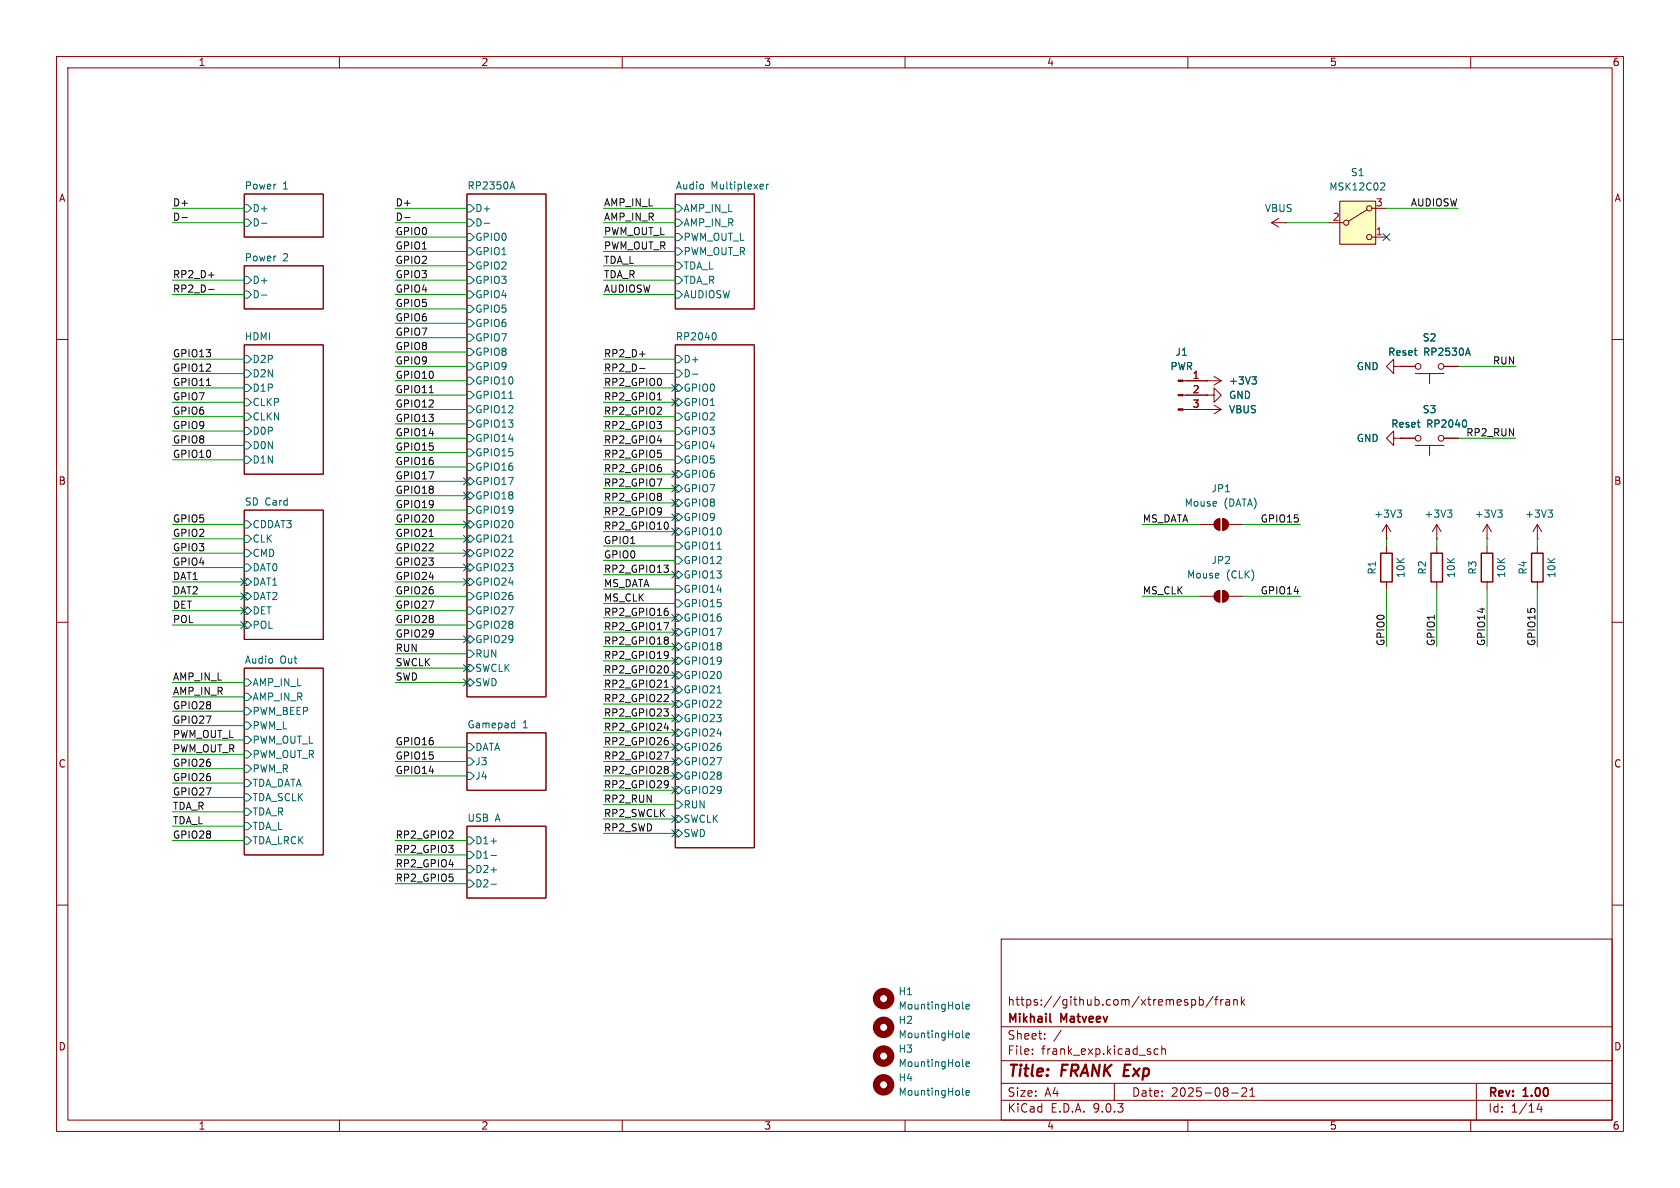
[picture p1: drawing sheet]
<svg xmlns="http://www.w3.org/2000/svg" width="297mm" height="210mm" viewBox="0 0 297 210" stroke-linecap="round" stroke-linejoin="round" font-family="sans-serif">
<g fill="none" stroke="#840000" stroke-width=".18">
<path d="M10 10h277v190h-277zM12 12h273v186h-273zM60 10v2M110 10v2M160 10v2M210 10v2M260 10v2M43.2 34.3h13.9v7.6h-13.9zM82.5 34.3h14v88.9h-14zM119.4 34.3h13.9v20.3h-13.9zM43.2 47h13.9v7.6h-13.9zM10 60h2"/>
<path d="M43.2 61h13.9v22.8h-13.9zM119.4 61h13.9v88.9h-13.9zM213.4 72.4h.1M213.4 72.4h2.5M214.6 71.6l1.3 .8M215.9 72.4l-1.3 .8M246.4 64.8v-1.3l-1.3 1.3 1.3 1.2v-1.2h1.2M246.4 77.5v-1.3l-1.3 1.3 1.3 1.2v-1.2h1.2M247.6 64.8h.1M247.6 77.5h.1M247.6 64.8h2.6M250.2 66h5.1"/>
<path d="M252.7 66v1.8M255.3 64.8h2.5M285 60h2M43.2 90.2h13.9v22.8h-13.9zM10 110h2M43.2 118.1h13.9v33h-13.9zM285 110h2M82.5 129.5h14v10.2h-14zM82.5 146.1h14v12.7h-14zM10 160h2M177 166h108v32h-108zM210.7 176.8l.4-.1 .3 .3v.4l-.2 .2h-.5"/>
<path d="M212 176.8l.5-.1 .2 .3v.4l-.1 .2h-.6M212 176.2v1.5M214.5 176.1l-1.3 2M214.7 176.7h.6M215.3 176.2l-.3 .2v1.3M215.8 176.7v1M216.2 176.7l-.2 .1-.2 .2M216.7 176.8h.6l.1 .9M217.4 177.1h-.5a.29 .29 0 0 0-.2 .3 .29 .29 0 0 0 .2 .3l.5-.1M218.1 176.8l.2-.1 .4 .1v.9M218.1 176.7v1M219.5 176.2v1.5"/>
<path d="M219.6 177.1l.4 .6M220 176.7l-.5 .6M285 160h2M60 198v2M110 198v2M160 198v2M177 194.5h108M177 191.5h108M177 187.5h108M177 181.5h108M182.5 186.3v.1M182.5 185.5v.1"/>
<path d="M184.7 183.6v.1M184.7 182.8v.1M187.6 182.1l-1.3 2M197 191.5v3M204.7 185.5l-.4-.1-.3 .3v.4l.2 .2h.5M205.4 185.5l.2-.1 .4 .1v.9M205.4 184.9v1.5M210 198v2M217.7 193.2h1.2M219.5 192.4l.6-.1 .2 .1 .1 .3-.9 1.1h.9M221 193.8h.8M221 192.7l.4-.4v1.5"/>
<path d="M260 198v2M261 191.5v6.5M272.1 195l-.4 1.1h1M272.5 195.6v1"/>
<circle cx="250.7" cy="64.8" r=".51"/>
<circle cx="254.8" cy="64.8" r=".51"/>
</g>
<path d="M185.6 180.5l.2 .2" fill="none" stroke="#840000" stroke-width=".3"/>
<g fill="none" stroke="#006464" stroke-width=".18">
<path d="M43.2 36.2h.6l.6 .6-.6 .7h-.6zM43.2 38.7h.6l.6 .7-.6 .6h-.6zM46.2 39.5h1M82.5 36.2h.7l.6 .6-.6 .7h-.7zM82.5 38.7h.7l.6 .7-.6 .6h-.7zM85.6 39.5h1M90.3 33.1h.6M90.6 32.1l.4 1.3M119.4 36.2h.6l.6 .6-.6 .7h-.6zM119.4 38.7h.6l.6 .7-.6 .6h-.6zM134.8 32.6l.2 .3-.6 .1M134.9 33.4h-.1"/>
<path d="M135.5 32.6v.8M135.9 32.6l-.4 .2M43.2 48.9h.6l.6 .6-.6 .7h-.6zM43.2 51.4h.6l.6 .7-.6 .6h-.6zM46.2 52.2h1M82.5 41.3h.7l.6 .6-.6 .6h-.7zM82.5 43.8h.7l.6 .7-.6 .6h-.7zM82.5 46.4h.7l.6 .6-.6 .6h-.7zM82.5 48.9h.7l.6 .6-.6 .7h-.7zM82.5 51.4h.7l.6 .7-.6 .6h-.7zM82.5 54h.7l.6 .6-.6 .6h-.7zM82.5 56.5h.7l.6 .7-.6 .6h-.7z"/>
<path d="M82.5 59.1h.7l.6 .6-.6 .6h-.7zM119.4 41.3h.6l.6 .6-.6 .6h-.6zM119.4 43.8h.6l.6 .7-.6 .6h-.6zM119.4 46.4h.6l.6 .6-.6 .6h-.6zM119.4 48.9h.6l.6 .6-.6 .7h-.6zM119.4 51.4h.6l.6 .7-.6 .6h-.6zM126.3 58.8a.79 .79 0 0 1 0 1.3M43.2 62.9h.6l.6 .6-.6 .6h-.6zM43.2 65.4h.6l.6 .6-.6 .7h-.6zM43.2 67.9h.6l.6 .7-.6 .6h-.6zM43.2 70.5h.6l.6 .6-.6 .7h-.6zM43.2 73h.6l.6 .7-.6 .6h-.6z"/>
<path d="M43.2 75.6h.6l.6 .6-.6 .6h-.6zM43.2 78.1h.6l.6 .6-.6 .7h-.6zM82.5 61.6h.7l.6 .6-.6 .7h-.7zM82.5 64.1h.7l.6 .7-.6 .6h-.7zM82.5 66.7h.7l.6 .6-.6 .6h-.7zM82.5 69.2h.7l.6 .7-.6 .6h-.7zM82.5 71.8h.7l.6 .6-.6 .6h-.7zM82.5 74.3h.7l.6 .6-.6 .7h-.7zM82.5 76.8h.7l.6 .7-.6 .6h-.7zM82.5 79.4h.7l.6 .6-.6 .6h-.7zM89.9 70.4h.8M119.4 62.9h.6l.6 .6-.6 .6h-.6z"/>
<path d="M119.4 65.4h.6l.6 .6-.6 .7h-.6zM119.4 67.9h.6l.6 .7-.6 .6h-.6zM119.4 70.5h.6l.6 .6-.6 .7h-.6zM119.4 73h.6l.6 .7-.6 .6h-.6zM119.4 75.6h.6l.6 .6-.6 .6h-.6zM119.4 78.1h.6l.6 .6-.6 .7h-.6zM122.4 66.1h1M259.5 61.5l.4 1.3M43.2 80.6h.6l.6 .7-.6 .6h-.6zM43.2 92.1h.6l.6 .6-.6 .6h-.6zM43.2 94.6h.6l.6 .7-.6 .6h-.6zM43.2 97.2h.6l.6 .6-.6 .6h-.6z"/>
<path d="M43.2 99.7h.6l.6 .6-.6 .7h-.6zM82.5 81.9h.7l.6 .7-.6 .6h-.7zM82.5 84.5h.7l.6 .6-.6 .6h-.7zM82.5 87h.7l.6 .6-.6 .7h-.7zM82.5 89.5h.7l.6 .7-.6 .6h-.7zM82.5 92.1h.7l.6 .6-.6 .6h-.7zM82.5 94.6h.7l.6 .7-.6 .6h-.7zM82.5 97.2h.7l.6 .6-.6 .6h-.7zM82.5 99.7h.7l.6 .6-.6 .7h-.7zM89.9 95.8h.8M119.4 80.6h.6l.6 .7-.6 .6h-.6zM119.4 83.2h.6l.6 .6-.6 .7h-.6z"/>
<path d="M119.4 85.7h.6l.6 .7-.6 .6h-.6zM119.4 88.3h.6l.6 .6-.6 .6h-.6zM119.4 90.8h.6l.6 .6-.6 .7h-.6zM119.4 93.3h.6l.6 .7-.6 .6h-.6zM119.4 95.9h.6l.6 .6-.6 .7h-.6zM119.4 98.4h.6l.6 .7-.6 .6h-.6zM126.8 97.1h.7M43.2 102.2h.6l.6 .7-.6 .6h-.6zM43.2 104.8h.6l.6 .6-.6 .6h-.6zM43.2 107.3h.6l.6 .7-.6 .6h-.6zM43.2 109.9h.6l.6 .6-.6 .6h-.6zM82.5 102.2h.7l.6 .7-.6 .6h-.7z"/>
<path d="M82.5 104.8h.7l.6 .6-.6 .6h-.7zM82.5 107.3h.7l.6 .7-.6 .6h-.7zM82.5 109.9h.7l.6 .6-.6 .6h-.7zM82.5 112.4h.7l.6 .6-.6 .7h-.7zM82.5 114.9h.7l.6 .7-.6 .6h-.7zM82.5 117.5h.7l.6 .6-.6 .6h-.7zM119.4 101h.6l.6 .6-.6 .6h-.6zM119.4 103.5h.6l.6 .6-.6 .7h-.6zM119.4 106h.6l.6 .7-.6 .6h-.6zM119.4 108.6h.6l.6 .6-.6 .7h-.6zM119.4 111.1h.6l.6 .7-.6 .6h-.6zM119.4 113.7h.6l.6 .6-.6 .6h-.6z"/>
<path d="M119.4 116.2h.6l.6 .6-.6 .7h-.6zM119.4 118.7h.6l.6 .7-.6 .6h-.6zM43.2 120h.6l.6 .7-.6 .6h-.6zM43.2 122.6h.6l.6 .6-.6 .6h-.6zM43.2 125.1h.6l.6 .6-.6 .7h-.6zM43.2 127.6h.6l.6 .7-.6 .6h-.6zM43.2 130.2h.6l.6 .6-.6 .6h-.6zM43.2 132.7h.6l.6 .7-.6 .6h-.6zM43.2 135.3h.6l.6 .6-.6 .6h-.6zM43.2 137.8h.6l.6 .6-.6 .7h-.6zM82.5 120h.7l.6 .7-.6 .6h-.7zM82.5 131.4h.7l.6 .7-.6 .6h-.7z"/>
<path d="M82.5 134h.7l.6 .6-.6 .7h-.7zM82.5 136.5h.7l.6 .7-.6 .6h-.7zM90.6 127.8l.4 .1M91 127.4v1.3M91 128.6l-.4 .1M119.4 121.3h.6l.6 .6-.6 .7h-.6zM119.4 123.8h.6l.6 .7-.6 .6h-.6zM119.4 126.4h.6l.6 .6-.6 .6h-.6zM119.4 128.9h.6l.6 .6-.6 .7h-.6zM119.4 131.4h.6l.6 .7-.6 .6h-.6zM119.4 134h.6l.6 .6-.6 .7h-.6zM119.4 136.5h.6l.6 .7-.6 .6h-.6z"/>
<path d="M119.4 139.1h.6l.6 .6-.6 .6h-.6zM126.8 122.5h.7M43.2 145.4h.6l.6 .7-.6 .6h-.6zM43.2 148h.6l.6 .6-.6 .6h-.6zM43.2 142.9h.6l.6 .6-.6 .6h-.6zM43.2 140.3h.6l.6 .7-.6 .6h-.6zM82.5 148h.7l.6 .6-.6 .6h-.7zM82.5 150.5h.7l.6 .6-.6 .7h-.7zM82.5 153h.7l.6 .7-.6 .6h-.7zM82.5 155.6h.7l.6 .6-.6 .6h-.7zM86.8 148.7h1M86.8 151.2h1"/>
<path d="M86.8 153.8h1M86.8 156.3h1M119.4 141.6h.6l.6 .6-.6 .7h-.6zM119.4 144.1h.6l.6 .7-.6 .6h-.6zM119.4 146.7h.6l.6 .6-.6 .7h-.6zM170.2 193.4l.2 .2M170.2 183.3l.2 .2M170.2 188.4l.2 .1M170.8 193.2l.6-.1-.1-.3h-.3l-.2 .2v.6h.5M170.8 183l.6-.1-.1-.2-.3-.1-.2 .2v.6h.5M170.8 188.1l.6-.1-.1-.2-.3-.1-.2 .2v.6h.5"/>
</g>
<g fill="none" stroke="#840000" stroke-width="1.3">
<circle cx="156.2" cy="186.7" r="1.27"/>
<circle cx="156.2" cy="191.8" r="1.27"/>
<circle cx="156.2" cy="181.6" r="1.27"/>
</g>
<path d="M236.9 35.6h6.3v7.6h-6.3z" fill="#ffffc2"/>
<g fill="none" stroke="#840000" stroke-width=".18">
<path d="M224.8 39.4h2.5M224.8 39.4l1.3 .7M226.1 38.6l-1.3 .8M227.3 39.4h.1M234.9 39.4h2.6M236.9 35.6h6.3v7.6h-6.3zM241.7 37.1l-3.3 2M242.6 36.8h2.5M242.6 41.9h2.5M209.1 67.3h6.8M209.1 69.9h4.3M209.1 72.4h4.3"/>
<path d="M213.4 69.9h1.2v-1.3l1.3 1.3-1.3 1.2v-1.2M213.4 69.9h.1M213.4 67.3h.1M213.4 72.4h.1M214.6 66.5l1.3 .8M215.9 67.3l-1.3 .8M247.6 77.5h.1M247.6 64.8h.1M247.6 77.5h2.6M247.6 64.8h2.6M250.2 78.7h5.1M252.7 78.7v1.8"/>
<path d="M255.3 77.5h2.5M255.3 64.8h2.5M212.1 92.7h2.5M214.9 92l.7-.3v2a1.02 1.02 0 0 1-.9-.6 1.02 1.02 0 0 1 .2-1.1zM216.2 91.7a1.02 1.02 0 0 1 1 1 1.02 1.02 0 0 1-1 1zM217.2 92.7h2.5M245.1 95.3h.1M245.1 92.7v2.6M245.1 96.5v1.3M245.1 92.7l-.8 1.3M245.1 92.7l.8 1.3M254 95.3h.1"/>
<path d="M254 92.7v2.6M254 96.5v1.3M254 92.7l-.8 1.3M254 92.7l.8 1.3M262.9 95.3h.1M262.9 92.7l-.8 1.3M262.9 92.7l.8 1.3M262.9 92.7v2.6M262.9 96.5v1.3M271.8 95.3h.1M271.8 92.7l-.8 1.3M271.8 92.7l.7 1.3"/>
<path d="M271.8 92.7v2.6M271.8 96.5v1.3M212.1 105.4h2.5M214.9 104.7l.7-.3v2a1.02 1.02 0 0 1-.9-.6 1.02 1.02 0 0 1 .2-1.1zM216.2 104.4a1.02 1.02 0 0 1 1 1 1.02 1.02 0 0 1-1 1zM217.2 105.4h2.5M245.1 102.9v1.2M254 102.9v1.2M262.9 102.9v1.2M271.8 102.9v1.2"/>
<circle cx="238" cy="39.4" r=".46"/>
<circle cx="242.1" cy="36.8" r=".46"/>
<circle cx="242.1" cy="41.9" r=".46"/>
<circle cx="250.7" cy="77.5" r=".51"/>
<circle cx="254.8" cy="77.5" r=".51"/>
</g>
<g fill="none" stroke="#006464" stroke-width=".18">
<path d="M244.3 32.3l.4 .1 .1 .3-.8 .9h.8M221.3 66.6h.8l-.4 .5M221.9 67.1l.2 .2v.3l-.2 .3M259.1 74.4l.2 .3-.2 .7M259.5 61.5l.4 1.3M247 90.2h.8l-.4 .4M247.5 90.6l.3 .3v.3l-.3 .2M255.9 90.2h.8l-.4 .4M256.4 90.6l.3 .3v.3l-.3 .2M264.8 90.2h.8l-.5 .4M265.3 90.6l.3 .3v.3l-.3 .2M273.7 90.2h.8l-.5 .4"/>
<path d="M274.2 90.6l.3 .3v.3l-.3 .2M170.2 178.2l.2 .2M170.8 178l.6-.2-.1-.2-.3-.1-.2 .2v.6h.5"/>
</g>
<path d="M244.1 97.8h2v5.1h-2zM253 97.8h2v5.1h-2zM261.9 97.8h2v5.1h-2zM270.8 97.8h2v5.1h-2z" fill="none" stroke="#840000" stroke-width=".25"/>
<circle cx="156.2" cy="176.5" r="1.27" fill="none" stroke="#840000" stroke-width="1.3"/>
<g fill="#840000" stroke="#840000" stroke-width=".18">
<path d="M214.9 104.7l.7-.3v2a1.02 1.02 0 0 1-.9-.6 1.02 1.02 0 0 1 .2-1.1z"/>
<path d="M216.2 104.4a1.02 1.02 0 0 1 1 1 1.02 1.02 0 0 1-1 1z"/>
<path d="M214.9 92l.7-.3v2a1.02 1.02 0 0 1-.9-.6 1.02 1.02 0 0 1 .2-1.1z"/>
<path d="M216.2 91.7a1.02 1.02 0 0 1 1 1 1.02 1.02 0 0 1-1 1z"/>
<path d="M208.3 67.2h.8v.2h-.8z"/>
<path d="M208.3 69.7h.8v.3h-.8z"/>
<path d="M208.3 72.3h.8v.2h-.8z"/>
</g>
<g fill="none" stroke="#0f0f0f" stroke-width=".18">
<path d="M32.2 38.5h.9M71.5 38.5h1M36.9 48.6h.9M36.9 51.2h.9M36.5 68.2h.7M75.9 69.4h.7M113.1 62.6h.9M113.1 65.1h.9M116.2 70.7h.7M75.9 94.8h.7M117.4 99.9h.7l-.4 .5M118 92.4l.1 .4-.1 .6"/>
<path d="M117.4 110.1h.8l-.5 1.2M118 100.5l.1 .1-.1 .5M118 108.1l.1 .2-.1 .4M118 112.7l.1 .1-.1 .3M118 113.2l.1 .2-.1 .4M118 115.2l.1 .1a1.07 1.07 0 0 1-.1 1M118 117.8l.1 .4-.1 .6M118.1 115.7l-.1 .2M117.4 132.9h.8l-.5 1.3M117.4 125.3h.7l-.4 .5M117.4 128.7h.8M117.4 121.5h.7"/>
<path d="M117.7 120.4l.1-.2v1.3M117.9 122.8l.2 .2v.3l-.7 .7h.7M118 130.9l.1 .2-.1 .5M118 125.9l.1 .1-.1 .5M118 135.5l.1 .2-.1 .2M118 136.1l.1 .2-.1 .4M118 138.1h.1a1.07 1.07 0 0 1-.1 1.1M118.1 138.6l-.1 .1"/>
</g>
<g fill="none" stroke="#009600" stroke-width=".18">
<path d="M30.5 39.4h12.7M30.5 36.8h12.7M69.8 39.4h12.7M69.8 36.8h12.7M106.7 39.4h12.7M106.7 36.8h12.7M227.3 39.4h7.6M245.1 36.8h12.7M30.5 49.5h12.7M30.5 52.1h12.7M69.8 44.5h12.7M69.8 47h12.7"/>
<path d="M69.8 49.5h12.7M69.8 52.1h12.7M69.8 41.9h12.7M69.8 59.7h12.7M69.8 54.6h12.7M69.8 57.2h12.7M106.7 44.5h12.7M106.7 47h12.7M106.7 49.5h12.7M106.7 52.1h12.7M106.7 41.9h12.7M30.5 66h12.7"/>
<path d="M30.5 63.5h12.7M30.5 78.7h12.7M30.5 76.2h12.7M30.5 71.1h12.7M30.5 68.6h12.7M30.5 73.7h12.7M69.8 69.9h12.7M69.8 77.5h12.7M69.8 72.4h12.7M69.8 64.8h12.7M69.8 62.2h12.7M69.8 74.9h12.7"/>
<path d="M69.8 67.3h12.7M106.7 66h12.7M106.7 63.5h12.7M106.7 78.7h12.7M106.7 76.2h12.7M106.7 71.1h12.7M106.7 68.6h12.7M106.7 73.7h12.7M257.8 77.5h10.2M257.8 64.8h10.2M30.5 92.7h12.7M30.5 95.3h12.7"/>
<path d="M30.5 97.8h12.7M30.5 81.3h12.7M69.8 90.2h12.7M69.8 92.7h12.7M69.8 95.3h12.7M69.8 97.8h12.7M69.8 87.6h12.7M69.8 82.6h12.7M69.8 80h12.7M69.8 85.1h12.7M106.7 81.3h12.7M106.7 88.9h12.7"/>
<path d="M106.7 94h12.7M106.7 91.4h12.7M106.7 83.8h12.7M106.7 86.4h12.7M106.7 96.5h12.7M106.7 99.1h12.7M201.9 92.7h10.2M219.7 92.7h10.2M245.1 95.3v1.2M254 95.3v1.2M262.9 95.3v1.2M271.8 95.3v1.2"/>
<path d="M30.5 105.4h12.7M30.5 100.3h12.7M30.5 108h12.7M30.5 110.5h12.7M30.5 102.9h12.7M69.8 113h12.7M69.8 115.6h12.7M69.8 105.4h12.7M69.8 100.3h12.7M69.8 118.1h12.7M69.8 108h12.7M69.8 110.5h12.7"/>
<path d="M69.8 102.9h12.7M106.7 116.8h12.7M106.7 106.7h12.7M106.7 114.3h12.7M106.7 119.4h12.7M106.7 109.2h12.7M106.7 101.6h12.7M106.7 104.1h12.7M106.7 111.8h12.7M201.9 105.4h10.2M219.7 105.4h10.2M245.1 104.1v10.2"/>
<path d="M254 104.1v10.2M262.9 104.1v10.2M271.8 104.1v10.2M30.5 138.4h12.7M30.5 133.4h12.7M30.5 130.8h12.7M30.5 135.9h12.7M30.5 128.3h12.7M30.5 120.7h12.7M30.5 125.7h12.7M30.5 123.2h12.7M69.8 120.7h12.7"/>
<path d="M69.8 137.2h12.7M69.8 134.6h12.7M69.8 132.1h12.7M106.7 139.7h12.7M106.7 137.2h12.7M106.7 134.6h12.7M106.7 124.5h12.7M106.7 121.9h12.7M106.7 127h12.7M106.7 132.1h12.7M106.7 129.5h12.7M30.5 148.6h12.7"/>
<path d="M30.5 141h12.7M30.5 146.1h12.7M30.5 143.5h12.7M69.8 151.1h12.7M69.8 153.7h12.7M69.8 148.6h12.7M69.8 156.2h12.7M106.7 144.8h12.7M106.7 147.3h12.7M106.7 142.2h12.7"/>
</g>
<g fill="none" stroke="#000084" stroke-width=".18">
<path d="M244.5 41.3l1.2 1.2M245.7 41.3l-1.2 1.2M118.8 70.5l1.2 1.2M118.8 68l1.2 1.2M120 70.5l-1.2 1.2M120 68l-1.2 1.2M81.9 87l1.3 1.2M81.9 84.5l1.3 1.2M81.9 97.2l1.3 1.2M81.9 94.6l1.3 1.3M81.9 99.7l1.3 1.2M81.9 92.1l1.3 1.2"/>
<path d="M83.2 87l-1.3 1.2M83.2 84.5l-1.3 1.2M83.2 97.2l-1.3 1.2M83.2 94.6l-1.3 1.3M83.2 99.7l-1.3 1.2M83.2 92.1l-1.3 1.2M118.8 90.8l1.2 1.2M118.8 85.8l1.2 1.2M118.8 93.4l1.2 1.2M118.8 88.3l1.2 1.2M118.8 83.2l1.2 1.2M120 83.2l-1.2 1.2"/>
<path d="M120 90.8l-1.2 1.2M120 85.8l-1.2 1.2M120 93.4l-1.2 1.2M120 88.3l-1.2 1.2M42.6 109.9l1.2 1.2M42.6 102.3l1.2 1.2M42.6 107.3l1.2 1.3M42.6 104.8l1.2 1.2M43.8 109.9l-1.2 1.2M43.8 102.3l-1.2 1.2M43.8 107.3l-1.2 1.3M43.8 104.8l-1.2 1.2"/>
<path d="M81.9 112.4l1.3 1.2M81.9 117.5l1.3 1.2M81.9 102.3l1.3 1.2M83.2 112.4l-1.3 1.2M83.2 117.5l-1.3 1.2M83.2 102.3l-1.3 1.2M118.8 116.2l1.2 1.2M118.8 111.2l1.2 1.2M118.8 113.7l1.2 1.2M118.8 108.6l1.2 1.2M118.8 118.8l1.2 1.2M118.8 101l1.2 1.2"/>
<path d="M120 116.2l-1.2 1.2M120 111.2l-1.2 1.2M120 113.7l-1.2 1.2M120 108.6l-1.2 1.2M120 118.8l-1.2 1.2M120 101l-1.2 1.2M81.9 120l1.3 1.3M83.2 120l-1.3 1.3M118.8 123.9l1.2 1.2M118.8 121.3l1.2 1.2M118.8 128.9l1.2 1.2M118.8 131.5l1.2 1.2"/>
<path d="M118.8 126.4l1.2 1.2M118.8 136.6l1.2 1.2M118.8 139.1l1.2 1.2M118.8 134l1.2 1.2M120 123.9l-1.2 1.2M120 121.3l-1.2 1.2M120 128.9l-1.2 1.2M120 131.5l-1.2 1.2M120 126.4l-1.2 1.2M120 136.6l-1.2 1.2M120 139.1l-1.2 1.2M120 134l-1.2 1.2"/>
<path d="M118.8 146.7l1.2 1.2M118.8 144.2l1.2 1.2M120 146.7l-1.2 1.2M120 144.2l-1.2 1.2"/>
</g>
<g font-size="2.8" fill="#840000">
<text x="178" y="190.9">Title:</text>
<text x="187.7" y="190.9">FRANK Exp</text>
</g>
<g font-size="2.1" fill="#840000">
<text x="178" y="178">https://github.com/xtremespb/frank</text>
<text x="178" y="184">Sheet:</text>
<text x="178" y="181.2">Mikhail</text>
<text x="187.6" y="181.2">Matveev</text>
<text x="178" y="186.7">File:</text>
<text x="184.1" y="186.7">frank_exp.kicad_sch</text>
<text x="178" y="196.9">KiCad</text>
<text x="178" y="194.1">Size:</text>
<text x="184.7" y="194.1">A4</text>
<text x="185.7" y="196.9">E.D.A.</text>
<text x="193.3" y="196.9">9.0.3</text>
<text x="200" y="194.1">Date:</text>
<text x="207" y="194.1">2025-08-21</text>
<text x="263" y="194.3">Rev:</text>
<text x="263" y="196.9">Id:</text>
<text x="267.1" y="196.9">1/14</text>
<text x="269.4" y="194.3">1.00</text>
</g>
<g font-size="1.8" fill="#840000">
<text x="35" y="11.9">1</text>
<text x="85" y="11.9">2</text>
<text x="135" y="11.9">3</text>
<text x="185" y="11.9">4</text>
<text x="235" y="11.9">5</text>
<text x="285" y="11.9">6</text>
<text x="10.3" y="35.9">A</text>
<text x="285.3" y="35.9">A</text>
<text x="10.3" y="85.9">B</text>
<text x="285.3" y="85.9">B</text>
<text x="10.3" y="135.9">C</text>
<text x="285.3" y="135.9">C</text>
<text x="10.3" y="185.9">D</text>
<text x="285.3" y="185.9">D</text>
<text x="35" y="199.9">1</text>
<text x="85" y="199.9">2</text>
<text x="135" y="199.9">3</text>
<text x="185" y="199.9">4</text>
<text x="235" y="199.9">5</text>
<text x="285" y="199.9">6</text>
</g>
<g font-size="1.8" fill="#006464">
<text x="43.2" y="33.6">Power</text>
<text x="50" y="33.6">1</text>
<text x="82.5" y="33.6">RP2350A</text>
<text x="119.4" y="33.6">Audio</text>
<text x="125.7" y="33.6">Multiplexer</text>
<text x="234.9" y="33.9">MSK12C02</text>
<text x="238.7" y="31.3">S1</text>
<text x="44.6" y="37.7">D+</text>
<text x="44.6" y="40.2">D-</text>
<text x="83.9" y="37.7">D+</text>
<text x="83.9" y="40.2">D-</text>
<text x="120.8" y="37.7">AMP_IN_L</text>
<text x="120.8" y="40.2">AMP_IN_R</text>
<text x="223.5" y="37.7">VBUS</text>
<text x="43.2" y="46.3">Power</text>
<text x="50" y="46.3">2</text>
<text x="83.9" y="42.8">GPIO0</text>
<text x="83.9" y="45.3">GPIO1</text>
<text x="83.9" y="47.9">GPIO2</text>
<text x="120.8" y="42.8">PWM_OUT_L</text>
<text x="120.8" y="45.3">PWM_OUT_R</text>
<text x="120.8" y="47.9">TDA_L</text>
<text x="44.6" y="50.4">D+</text>
<text x="44.6" y="52.9">D-</text>
<text x="83.9" y="50.4">GPIO3</text>
<text x="83.9" y="52.9">GPIO4</text>
<text x="120.8" y="50.4">TDA_R</text>
<text x="120.8" y="52.9">AUDIOSW</text>
<text x="83.9" y="55.5">GPIO5</text>
<text x="83.9" y="58">GPIO6</text>
<text x="43.2" y="60.2">HDMI</text>
<text x="44.6" y="64.4">D2P</text>
<text x="83.9" y="60.6">GPIO7</text>
<text x="83.9" y="63.1">GPIO8</text>
<text x="83.9" y="65.6">GPIO9</text>
<text x="119.4" y="60.2">RP2040</text>
<text x="120.8" y="64.4">D+</text>
<text x="206.8" y="65.6">PWR</text>
<text x="207.7" y="63.1">J1</text>
<text x="239.8" y="65.6">GND</text>
<text x="245.3" y="63.1">Reset</text>
<text x="251.4" y="60.6">S2</text>
<text x="251.7" y="63.1">RP2530A</text>
<text x="44.6" y="66.9">D2N</text>
<text x="44.6" y="69.4">D1P</text>
<text x="44.6" y="72">CLKP</text>
<text x="83.9" y="68.2">GPIO10</text>
<text x="83.9" y="70.7">GPIO11</text>
<text x="120.8" y="66.9">D-</text>
<text x="120.8" y="69.4">GPIO0</text>
<text x="120.8" y="72">GPIO1</text>
<text x="217.2" y="70.7">GND</text>
<text x="217.2" y="68.2">+3V3</text>
<text x="44.6" y="74.5">CLKN</text>
<text x="44.6" y="77.1">D0P</text>
<text x="83.9" y="73.3">GPIO12</text>
<text x="83.9" y="75.8">GPIO13</text>
<text x="120.8" y="74.5">GPIO2</text>
<text x="120.8" y="77.1">GPIO3</text>
<text x="217.2" y="73.3">VBUS</text>
<text x="245.9" y="75.8">Reset</text>
<text x="251.4" y="73.3">S3</text>
<text x="252.2" y="75.8">RP2040</text>
<text x="44.6" y="79.6">D0N</text>
<text x="44.6" y="82.1">D1N</text>
<text x="83.9" y="78.3">GPIO14</text>
<text x="83.9" y="80.9">GPIO15</text>
<text x="83.9" y="83.4">GPIO16</text>
<text x="120.8" y="79.6">GPIO4</text>
<text x="120.8" y="82.1">GPIO5</text>
<text x="239.8" y="78.3">GND</text>
<text x="43.2" y="89.5">SD Card</text>
<text x="83.9" y="86">GPIO17</text>
<text x="83.9" y="88.5">GPIO18</text>
<text x="120.8" y="84.7">GPIO6</text>
<text x="120.8" y="87.2">GPIO7</text>
<text x="120.8" y="89.8">GPIO8</text>
<text x="209.3" y="89.8">Mouse</text>
<text x="214.1" y="87.2">JP1</text>
<text x="216.4" y="89.8">(DATA)</text>
<text x="44.6" y="93.6">CDDAT3</text>
<text x="83.9" y="91">GPIO19</text>
<text x="83.9" y="93.6">GPIO20</text>
<text x="120.8" y="92.3">GPIO9</text>
<text x="120.8" y="94.8">GPIO10</text>
<text x="242.8" y="91.7">+3V3</text>
<text x="251.7" y="91.7">+3V3</text>
<text x="260.6" y="91.7">+3V3</text>
<text x="269.5" y="91.7">+3V3</text>
<text x="44.6" y="96.1">CLK</text>
<text x="44.6" y="98.7">CMD</text>
<text x="44.6" y="101.2">DAT0</text>
<text x="83.9" y="96.1">GPIO21</text>
<text x="83.9" y="98.7">GPIO22</text>
<text x="83.9" y="101.2">GPIO23</text>
<text x="120.8" y="97.4">GPIO11</text>
<text x="120.8" y="99.9">GPIO12</text>
<text x="214.1" y="99.9">JP2</text>
<text x="243.4" y="101.7" transform="rotate(-90 243.4 101.7)">R1</text>
<text x="252.3" y="101.7" transform="rotate(-90 252.3 101.7)">R2</text>
<text x="261.2" y="101.7" transform="rotate(-90 261.2 101.7)">R3</text>
<text x="270.1" y="101.7" transform="rotate(-90 270.1 101.7)">R4</text>
<text x="44.6" y="103.7">DAT1</text>
<text x="44.6" y="106.3">DAT2</text>
<text x="83.9" y="103.7">GPIO24</text>
<text x="83.9" y="106.3">GPIO26</text>
<text x="120.8" y="102.5">GPIO13</text>
<text x="120.8" y="105">GPIO14</text>
<text x="120.8" y="107.5">GPIO15</text>
<text x="209.8" y="102.5">Mouse</text>
<text x="216.8" y="102.5">(CLK)</text>
<text x="248.5" y="102.3" transform="rotate(-90 248.5 102.3)">10K</text>
<text x="257.4" y="102.3" transform="rotate(-90 257.4 102.3)">10K</text>
<text x="266.3" y="102.3" transform="rotate(-90 266.3 102.3)">10K</text>
<text x="275.2" y="102.3" transform="rotate(-90 275.2 102.3)">10K</text>
<text x="44.6" y="108.8">DET</text>
<text x="44.6" y="111.4">POL</text>
<text x="83.9" y="108.8">GPIO27</text>
<text x="83.9" y="111.4">GPIO28</text>
<text x="83.9" y="113.9">GPIO29</text>
<text x="120.8" y="110.1">GPIO16</text>
<text x="120.8" y="112.6">GPIO17</text>
<text x="43.2" y="117.4">Audio</text>
<text x="49.5" y="117.4">Out</text>
<text x="83.9" y="116.4">RUN</text>
<text x="83.9" y="119">SWCLK</text>
<text x="120.8" y="115.2">GPIO18</text>
<text x="120.8" y="117.7">GPIO19</text>
<text x="44.6" y="121.5">AMP_IN_L</text>
<text x="44.6" y="124.1">AMP_IN_R</text>
<text x="83.9" y="121.5">SWD</text>
<text x="120.8" y="120.2">GPIO20</text>
<text x="120.8" y="122.8">GPIO21</text>
<text x="120.8" y="125.3">GPIO22</text>
<text x="44.6" y="126.6">PWM_BEEP</text>
<text x="44.6" y="129.1">PWM_L</text>
<text x="44.6" y="131.7">PWM_OUT_L</text>
<text x="82.5" y="128.8">Gamepad</text>
<text x="92.4" y="128.8">1</text>
<text x="120.8" y="127.9">GPIO23</text>
<text x="120.8" y="130.4">GPIO24</text>
<text x="44.6" y="134.2">PWM_OUT_R</text>
<text x="44.6" y="136.8">PWM_R</text>
<text x="83.9" y="132.9">DATA</text>
<text x="83.9" y="135.5">J3</text>
<text x="120.8" y="132.9">GPIO26</text>
<text x="120.8" y="135.5">GPIO27</text>
<text x="44.6" y="139.3">TDA_DATA</text>
<text x="44.6" y="141.8">TDA_SCLK</text>
<text x="83.9" y="138">J4</text>
<text x="120.8" y="138">GPIO28</text>
<text x="120.8" y="140.6">GPIO29</text>
<text x="120.8" y="143.1">RUN</text>
<text x="44.6" y="146.9">TDA_L</text>
<text x="44.6" y="149.5">TDA_LRCK</text>
<text x="44.6" y="144.4">TDA_R</text>
<text x="82.5" y="145.3">USB</text>
<text x="83.9" y="149.5">D1+</text>
<text x="87.5" y="145.3">A</text>
<text x="120.8" y="145.6">SWCLK</text>
<text x="120.8" y="148.2">SWD</text>
<text x="83.9" y="152">D1-</text>
<text x="83.9" y="154.5">D2+</text>
<text x="83.9" y="157.1">D2-</text>
<text x="158.8" y="176.1">H1</text>
<text x="158.8" y="178.7">MountingHole</text>
<text x="158.8" y="181.2">H2</text>
<text x="158.8" y="183.7">MountingHole</text>
<text x="158.8" y="191.4">H4</text>
<text x="158.8" y="186.3">H3</text>
<text x="158.8" y="188.8">MountingHole</text>
<text x="158.8" y="193.9">MountingHole</text>
</g>
<g font-size="1.8" fill="#0f0f0f">
<text x="30.5" y="36.6">D+</text>
<text x="30.5" y="39.1">D-</text>
<text x="69.8" y="41.6">GPIO0</text>
<text x="69.8" y="36.6">D+</text>
<text x="69.8" y="39.1">D-</text>
<text x="106.7" y="39.1">AMP_IN_R</text>
<text x="106.7" y="36.6">AMP_IN_L</text>
<text x="106.7" y="41.6">PWM_OUT_L</text>
<text x="249.3" y="36.6">AUDIOSW</text>
<text x="69.8" y="44.2">GPIO1</text>
<text x="69.8" y="46.7">GPIO2</text>
<text x="106.7" y="44.2">PWM_OUT_R</text>
<text x="106.7" y="46.7">TDA_L</text>
<text x="30.5" y="49.3">RP2_D+</text>
<text x="30.5" y="51.8">RP2_D-</text>
<text x="69.8" y="51.8">GPIO4</text>
<text x="69.8" y="49.3">GPIO3</text>
<text x="106.7" y="49.3">TDA_R</text>
<text x="106.7" y="51.8">AUDIOSW</text>
<text x="69.8" y="59.4">GPIO7</text>
<text x="69.8" y="54.3">GPIO5</text>
<text x="69.8" y="56.9">GPIO6</text>
<text x="30.5" y="65.8">GPIO12</text>
<text x="30.5" y="63.2">GPIO13</text>
<text x="69.8" y="62">GPIO8</text>
<text x="69.8" y="64.5">GPIO9</text>
<text x="106.7" y="63.2">RP2_D+</text>
<text x="106.7" y="65.8">RP2_D-</text>
<text x="263.8" y="64.5">RUN</text>
<text x="30.5" y="68.3">GPIO11</text>
<text x="30.5" y="70.9">GPIO7</text>
<text x="69.8" y="67">GPIO10</text>
<text x="69.8" y="69.6">GPIO11</text>
<text x="106.7" y="70.9">RP2_GPIO1</text>
<text x="106.7" y="68.3">RP2_GPIO0</text>
<text x="30.5" y="73.4">GPIO6</text>
<text x="30.5" y="75.9">GPIO9</text>
<text x="69.8" y="72.1">GPIO12</text>
<text x="69.8" y="77.2">GPIO14</text>
<text x="69.8" y="74.7">GPIO13</text>
<text x="106.7" y="75.9">RP2_GPIO3</text>
<text x="106.7" y="73.4">RP2_GPIO2</text>
<text x="259.1" y="77.2">RP2_RUN</text>
<text x="30.5" y="78.5">GPIO8</text>
<text x="30.5" y="81">GPIO10</text>
<text x="69.8" y="79.7">GPIO15</text>
<text x="69.8" y="82.3">GPIO16</text>
<text x="106.7" y="83.6">RP2_GPIO6</text>
<text x="106.7" y="81">RP2_GPIO5</text>
<text x="106.7" y="78.5">RP2_GPIO4</text>
<text x="69.8" y="87.4">GPIO18</text>
<text x="69.8" y="89.9">GPIO19</text>
<text x="69.8" y="84.8">GPIO17</text>
<text x="106.7" y="88.6">RP2_GPIO8</text>
<text x="106.7" y="86.1">RP2_GPIO7</text>
<text x="30.5" y="95">GPIO2</text>
<text x="30.5" y="92.4">GPIO5</text>
<text x="69.8" y="92.4">GPIO20</text>
<text x="69.8" y="95">GPIO21</text>
<text x="106.7" y="91.2">RP2_GPIO9</text>
<text x="106.7" y="93.7">RP2_GPIO10</text>
<text x="201.9" y="92.4">MS_DATA</text>
<text x="222.8" y="92.4">GPIO15</text>
<text x="30.5" y="97.5">GPIO3</text>
<text x="30.5" y="100.1">GPIO4</text>
<text x="69.8" y="100.1">GPIO23</text>
<text x="69.8" y="97.5">GPIO22</text>
<text x="106.7" y="101.3">RP2_GPIO13</text>
<text x="106.7" y="98.8">GPIO0</text>
<text x="106.7" y="96.3">GPIO1</text>
<text x="30.5" y="107.7">DET</text>
<text x="30.5" y="105.1">DAT2</text>
<text x="30.5" y="102.6">DAT1</text>
<text x="69.8" y="102.6">GPIO24</text>
<text x="69.8" y="105.1">GPIO26</text>
<text x="69.8" y="107.7">GPIO27</text>
<text x="106.7" y="103.9">MS_DATA</text>
<text x="106.7" y="106.4">MS_CLK</text>
<text x="201.9" y="105.1">MS_CLK</text>
<text x="222.8" y="105.1">GPIO14</text>
<text x="30.5" y="110.2">POL</text>
<text x="69.8" y="112.8">GPIO29</text>
<text x="69.8" y="110.2">GPIO28</text>
<text x="106.7" y="111.5">RP2_GPIO17</text>
<text x="106.7" y="109">RP2_GPIO16</text>
<text x="69.8" y="117.8">SWCLK</text>
<text x="69.8" y="115.3">RUN</text>
<text x="106.7" y="119.1">RP2_GPIO20</text>
<text x="106.7" y="116.6">RP2_GPIO19</text>
<text x="106.7" y="114">RP2_GPIO18</text>
<text x="244.8" y="114.3" transform="rotate(-90 244.8 114.3)">GPIO0</text>
<text x="253.7" y="114.3" transform="rotate(-90 253.7 114.3)">GPIO1</text>
<text x="262.6" y="114.3" transform="rotate(-90 262.6 114.3)">GPIO14</text>
<text x="271.5" y="114.3" transform="rotate(-90 271.5 114.3)">GPIO15</text>
<text x="30.5" y="125.5">GPIO28</text>
<text x="30.5" y="120.4">AMP_IN_L</text>
<text x="30.5" y="122.9">AMP_IN_R</text>
<text x="69.8" y="120.4">SWD</text>
<text x="106.7" y="124.2">RP2_GPIO22</text>
<text x="106.7" y="121.7">RP2_GPIO21</text>
<text x="30.5" y="130.5">PWM_OUT_L</text>
<text x="30.5" y="128">GPIO27</text>
<text x="69.8" y="131.8">GPIO16</text>
<text x="106.7" y="131.8">RP2_GPIO26</text>
<text x="106.7" y="129.3">RP2_GPIO24</text>
<text x="106.7" y="126.7">RP2_GPIO23</text>
<text x="30.5" y="135.6">GPIO26</text>
<text x="30.5" y="133.1">PWM_OUT_R</text>
<text x="69.8" y="134.4">GPIO15</text>
<text x="69.8" y="136.9">GPIO14</text>
<text x="106.7" y="134.4">RP2_GPIO27</text>
<text x="106.7" y="136.9">RP2_GPIO28</text>
<text x="30.5" y="143.2">TDA_R</text>
<text x="30.5" y="140.7">GPIO27</text>
<text x="30.5" y="138.2">GPIO26</text>
<text x="106.7" y="139.4">RP2_GPIO29</text>
<text x="106.7" y="142">RP2_RUN</text>
<text x="30.5" y="148.3">GPIO28</text>
<text x="30.5" y="145.8">TDA_L</text>
<text x="69.8" y="148.3">RP2_GPIO2</text>
<text x="106.7" y="147.1">RP2_SWD</text>
<text x="106.7" y="144.5">RP2_SWCLK</text>
<text x="69.8" y="153.4">RP2_GPIO4</text>
<text x="69.8" y="150.9">RP2_GPIO3</text>
<text x="69.8" y="155.9">RP2_GPIO5</text>
</g>
<g font-size="1.8" fill="#a90000">
<text x="235.5" y="39.1">2</text>
<text x="243.1" y="36.6">3</text>
<text x="243.1" y="41.7">1</text>
<text x="210.7" y="67.1">1</text>
<text x="210.7" y="69.6">2</text>
<text x="210.7" y="72.1">3</text>
</g>
</svg>
